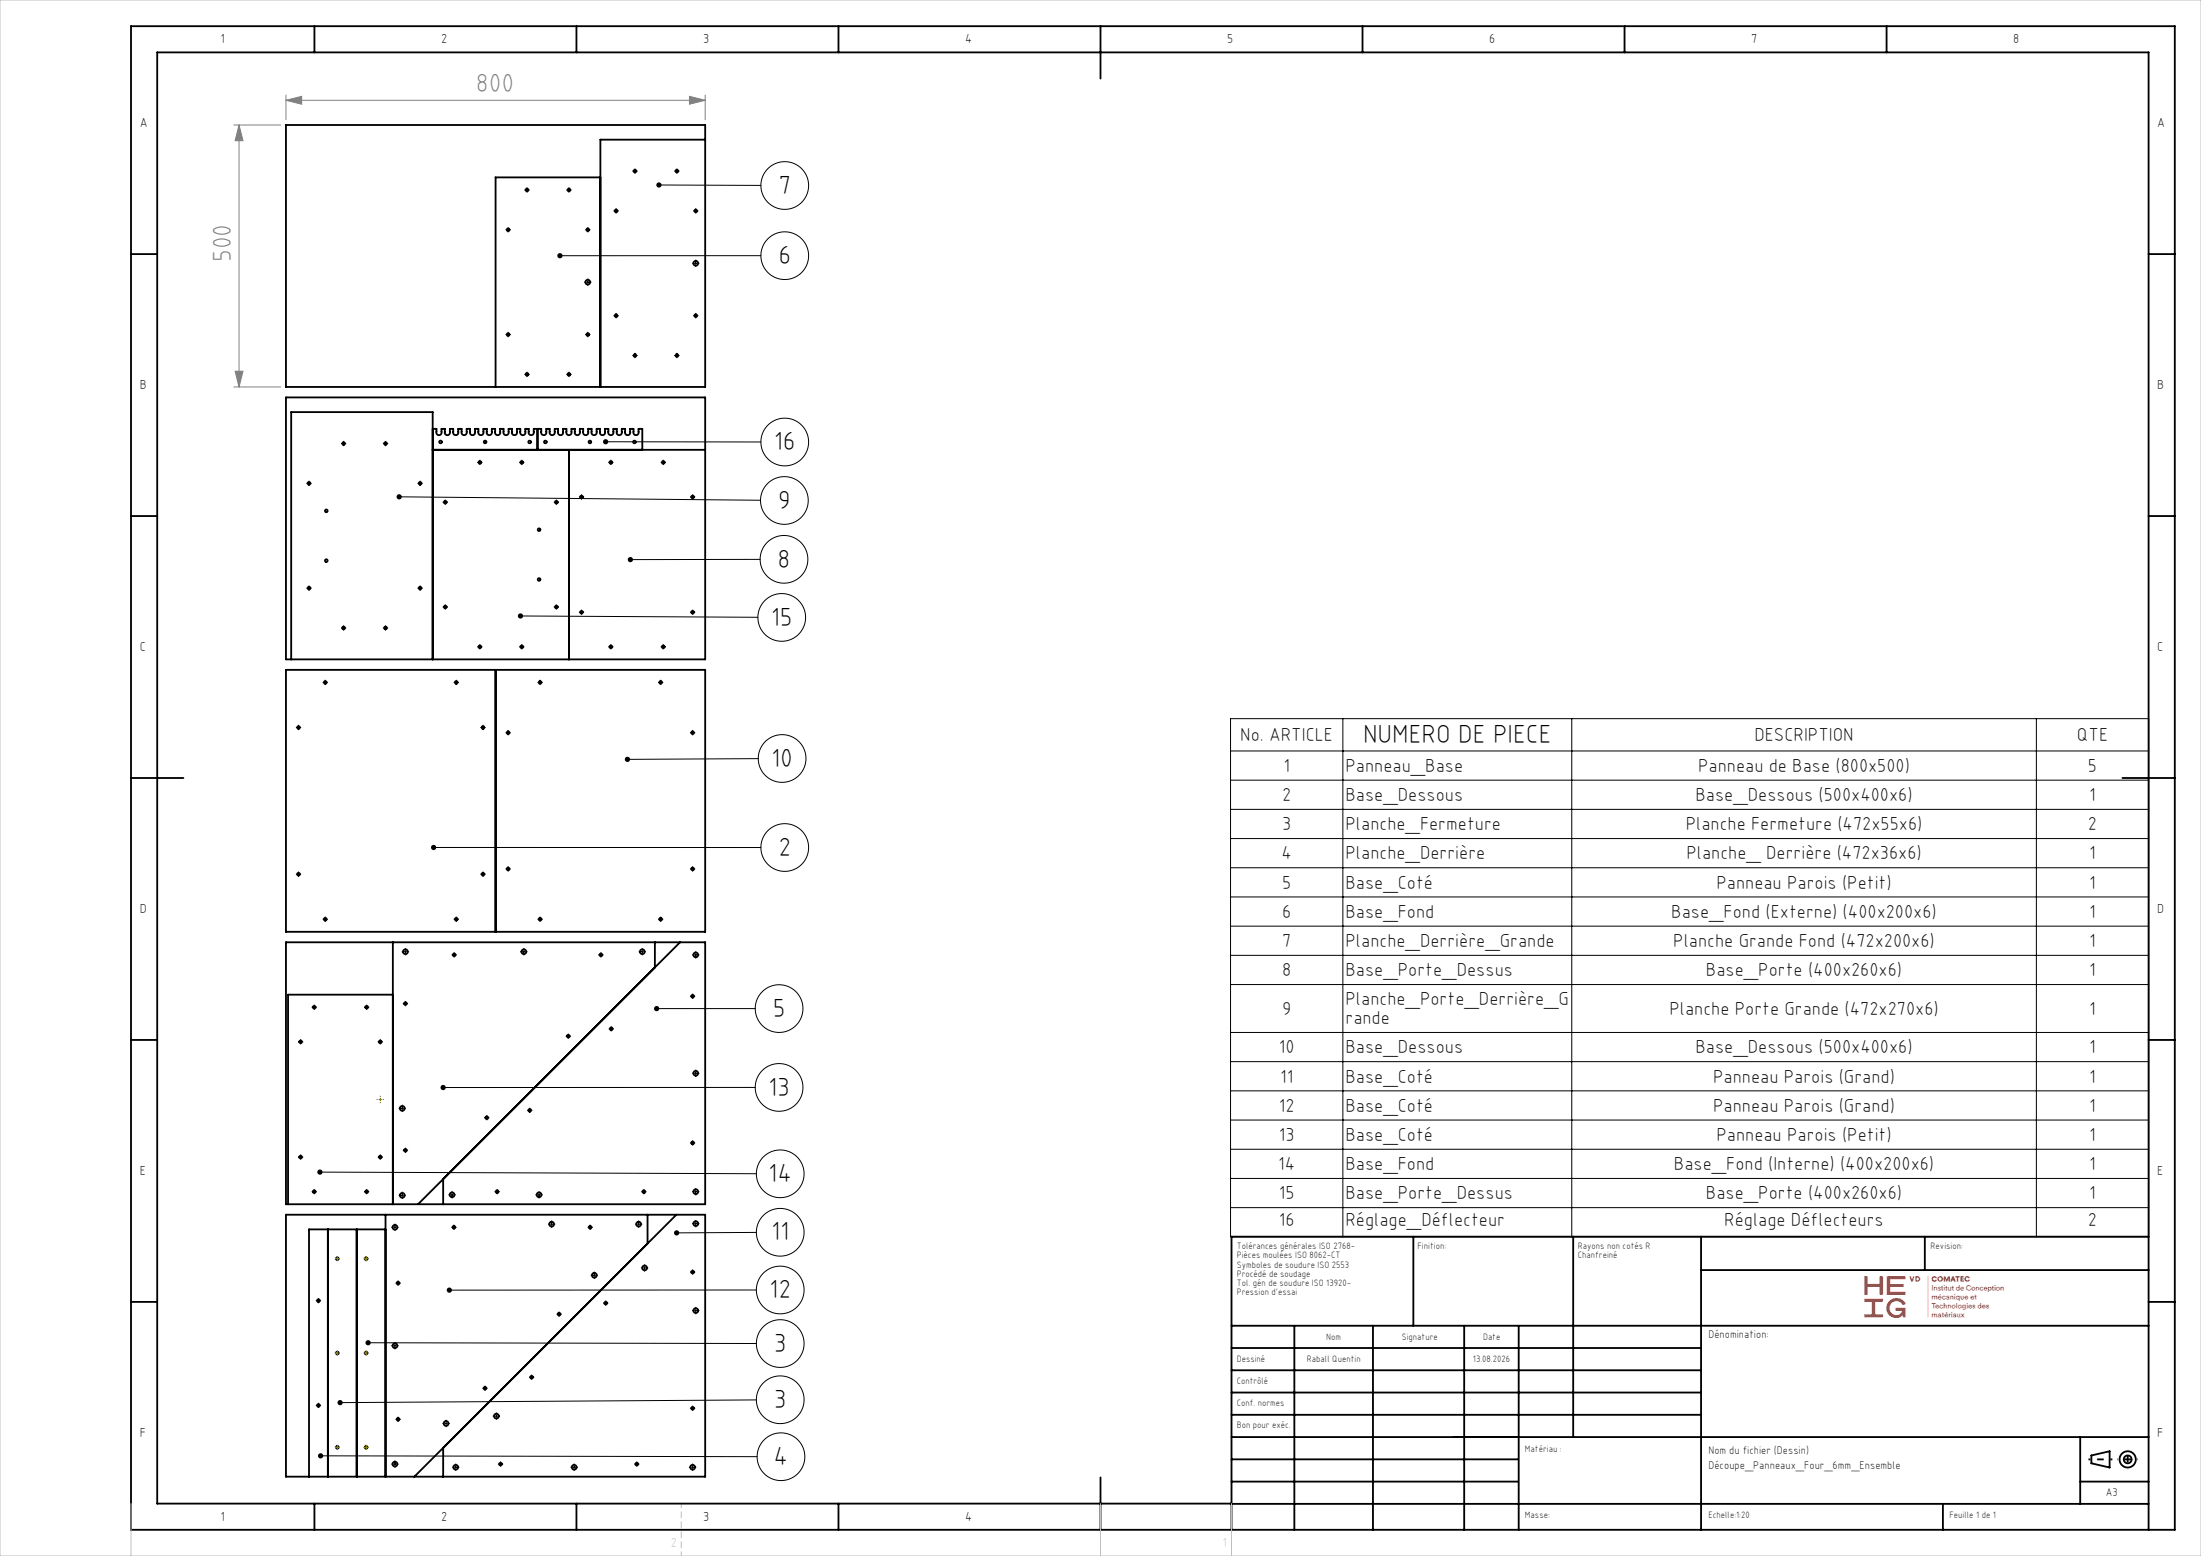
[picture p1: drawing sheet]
<svg xmlns="http://www.w3.org/2000/svg" width="420mm" height="297mm" viewBox="0 0 420 297" stroke-linecap="round" stroke-linejoin="round" font-family="sans-serif">
<g fill="none" stroke="#000" stroke-width=".35">
<path d="M25 5h390v287h-390zM60 5v5M110 5v5M160 5v5M210 5v10M260 5v5M310 5v5M360 5v5M54.6 23.9h80v50h-80zM114.6 33.9h-20v40M134.6 26.7h-20v47.2M25 48.5h5"/>
<path d="M410 48.5h5M54.6 75.9h80v50h-80zM25 98.5h5M82.6 81.9h.7v.5a.5 .5 0 0 0 .5 .7 .5 .5 0 0 0 .4-.7v-.5h.7v.6a.5 .5 0 0 0 .5 .6 .5 .5 0 0 0 .4-.7v-.5h.7v.6a.5 .5 0 0 0 .5 .6 .5 .5 0 0 0 .4-.7v-.5h.7v.6a.5 .5 0 0 0 .5 .6 .5 .5 0 0 0 .4-.7v-.5h.7v.6a.5 .5 0 0 0 .5 .6 .5 .5 0 0 0 .4-.7v-.5h.7v.6a.5 .5 0 0 0 .5 .6 .5 .5 0 0 0 .4-.7v-.5h.7v.6a.5 .5 0 0 0 .5 .6 .5 .5 0 0 0 .4-.7v-.5h.7v.6a.5 .5 0 0 0 .5 .6 .5 .5 0 0 0 .4-.7v-.5h.7v.6a.5 .5 0 0 0 .5 .6 .5 .5 0 0 0 .4-.7v-.5h.7v.6a.5 .5 0 0 0 .5 .6 .5 .5 0 0 0 .4-.7v-.5h.7v.6a.5 .5 0 0 0 .5 .6 .5 .5 0 0 0 .4-.7v-.5h.7v.6a.5 .5 0 0 0 .5 .6 .5 .5 0 0 0 .4-.7v-.5h1.5v.6a.5 .5 0 0 0 .5 .6 .5 .5 0 0 0 .4-.7v-.5h.7v.6a.5 .5 0 0 0 .5 .6 .5 .5 0 0 0 .4-.7v-.5h.7v.6a.5 .5 0 0 0 .5 .6 .5 .5 0 0 0 .4-.7v-.5h.7v.6a.5 .5 0 0 0 .5 .6 .5 .5 0 0 0 .4-.7v-.5h.7v.6a.5 .5 0 0 0 .5 .6 .5 .5 0 0 0 .4-.7v-.5h.7v.6a.5 .5 0 0 0 .5 .6 .5 .5 0 0 0 .4-.7v-.5h.7v.6a.5 .5 0 0 0 .5 .6 .5 .5 0 0 0 .4-.7v-.5h.7v.6a.5 .5 0 0 0 .5 .6 .5 .5 0 0 0 .4-.7v-.5h.7v.6a.5 .5 0 0 0 .5 .6 .5 .5 0 0 0 .4-.7v-.5h.7v.6a.5 .5 0 0 0 .5 .6 .5 .5 0 0 0 .4-.7v-.5h.7v.6a.5 .5 0 0 0 .5 .6 .5 .5 0 0 0 .4-.7v-.5h.7v.6a.5 .5 0 0 0 .5 .6 .5 .5 0 0 0 .4-.7v-.5h.8v4M82.6 85.9h52M102.6 81.9v4M108.6 85.9v40M410 98.5h5M54.6 127.9h80v50h-80zM55.6 125.9v-47.2h27v47.2M94.6 127.9v50M25 148.5h10"/>
<path d="M405 148.5h10M54.6 179.9h80v50h-80zM75 179.9v50M125 179.9v4.8M129.8 179.9l-50 50M25 198.5h5M75 189.9h-20v40M410 198.5h5M54.6 231.9h80v50h-80zM62.6 234.7v47.2M68.1 234.7v47.2M73.6 231.9v50"/>
<path d="M73.6 234.7h-14.6v47.2M84.6 225.1v4.8M123.6 231.9v5.5M129.1 231.9l-50 50M269.7 236.1v17M300.2 236.1v38.2M324.6 236.1v55.9M367.3 236.1v6.3M410 236.1h-175v55.9M25 248.5h5M235 253.1h175M235 257.3h89.6"/>
<path d="M247 253.1v38.9M262 253.1v38.9M279.4 253.1v38.9M289.8 253.1v38.9M324.6 242.4h85.4M410 248.5h5M84.6 276.4v5.5M235 270.1h89.6M235 265.8h89.6M235 261.6h89.6M235 278.6h54.6M235 274.3h175"/>
<path d="M397 274.3v12.8M399.1 277.8l3.5-.8v3.1l-3.5-.8zM60 287v5M110 287v5M160 287v5M210 282v10M235 287.1h175M235 287h-205v-277h380v282M235 282.8h54.6M370.8 287.1v4.9M397 282.8h13"/>
<circle cx="100.6" cy="36.3" r=".25"/>
<circle cx="108.6" cy="36.3" r=".25"/>
<circle cx="121.2" cy="32.7" r=".25"/>
<circle cx="129.2" cy="32.7" r=".25"/>
<circle cx="97" cy="43.9" r=".25"/>
<circle cx="112.2" cy="43.9" r=".25"/>
<circle cx="112.2" cy="53.9" r=".45"/>
<circle cx="117.6" cy="40.3" r=".25"/>
<circle cx="132.8" cy="40.3" r=".25"/>
<circle cx="132.8" cy="50.3" r=".45"/>
<circle cx="97" cy="63.9" r=".25"/>
<circle cx="100.6" cy="71.5" r=".25"/>
<circle cx="108.6" cy="71.5" r=".25"/>
<circle cx="112.2" cy="63.9" r=".25"/>
<circle cx="117.6" cy="60.3" r=".25"/>
<circle cx="121.2" cy="67.9" r=".25"/>
<circle cx="129.2" cy="67.9" r=".25"/>
<circle cx="132.8" cy="60.3" r=".25"/>
<circle cx="59" cy="92.3" r=".25"/>
<circle cx="62.3" cy="97.5" r=".25"/>
<circle cx="65.6" cy="84.7" r=".25"/>
<circle cx="73.6" cy="84.7" r=".25"/>
<circle cx="80.2" cy="92.3" r=".25"/>
<circle cx="84.1" cy="84.4" r=".25"/>
<circle cx="85" cy="95.9" r=".25"/>
<circle cx="91.6" cy="88.3" r=".25"/>
<circle cx="92.6" cy="84.4" r=".25"/>
<circle cx="99.6" cy="88.3" r=".25"/>
<circle cx="101.1" cy="84.4" r=".25"/>
<circle cx="104.1" cy="84.4" r=".25"/>
<circle cx="106.2" cy="95.9" r=".25"/>
<circle cx="111" cy="94.9" r=".25"/>
<circle cx="112.6" cy="84.4" r=".25"/>
<circle cx="116.6" cy="88.3" r=".25"/>
<circle cx="121.1" cy="84.4" r=".25"/>
<circle cx="126.6" cy="88.3" r=".25"/>
<circle cx="132.2" cy="94.9" r=".25"/>
<circle cx="59" cy="112.3" r=".25"/>
<circle cx="62.3" cy="107" r=".25"/>
<circle cx="65.6" cy="119.9" r=".25"/>
<circle cx="73.6" cy="119.9" r=".25"/>
<circle cx="80.2" cy="112.3" r=".25"/>
<circle cx="85" cy="115.9" r=".25"/>
<circle cx="102.9" cy="101.1" r=".25"/>
<circle cx="102.9" cy="110.6" r=".25"/>
<circle cx="106.2" cy="115.9" r=".25"/>
<circle cx="111" cy="116.9" r=".25"/>
<circle cx="132.2" cy="116.9" r=".25"/>
<circle cx="57" cy="138.9" r=".25"/>
<circle cx="62.1" cy="130.3" r=".25"/>
<circle cx="87.1" cy="130.3" r=".25"/>
<circle cx="91.6" cy="123.5" r=".25"/>
<circle cx="92.2" cy="138.9" r=".25"/>
<circle cx="97" cy="139.9" r=".25"/>
<circle cx="99.6" cy="123.5" r=".25"/>
<circle cx="103.1" cy="130.3" r=".25"/>
<circle cx="116.6" cy="123.5" r=".25"/>
<circle cx="126.1" cy="130.3" r=".25"/>
<circle cx="126.6" cy="123.5" r=".25"/>
<circle cx="132.2" cy="139.9" r=".25"/>
<circle cx="57" cy="166.9" r=".25"/>
<circle cx="62.1" cy="175.5" r=".25"/>
<circle cx="87.1" cy="175.5" r=".25"/>
<circle cx="92.2" cy="166.9" r=".25"/>
<circle cx="97" cy="165.9" r=".25"/>
<circle cx="103.1" cy="175.5" r=".25"/>
<circle cx="126.1" cy="175.5" r=".25"/>
<circle cx="132.2" cy="165.9" r=".25"/>
<circle cx="57.4" cy="198.9" r=".25"/>
<circle cx="60" cy="192.3" r=".25"/>
<circle cx="70" cy="192.3" r=".25"/>
<circle cx="72.6" cy="198.9" r=".25"/>
<circle cx="77.4" cy="191.6" r=".25"/>
<circle cx="77.4" cy="181.7" r=".45"/>
<circle cx="86.7" cy="182.3" r=".25"/>
<circle cx="100" cy="181.7" r=".45"/>
<circle cx="108.4" cy="197.8" r=".25"/>
<circle cx="114.7" cy="182.3" r=".25"/>
<circle cx="116.6" cy="196.4" r=".25"/>
<circle cx="122.6" cy="181.7" r=".45"/>
<circle cx="132.2" cy="190.2" r=".25"/>
<circle cx="132.8" cy="182.3" r=".45"/>
<circle cx="76.8" cy="211.6" r=".45"/>
<circle cx="77.4" cy="219.6" r=".25"/>
<circle cx="92.9" cy="213.3" r=".25"/>
<circle cx="101.1" cy="211.9" r=".25"/>
<circle cx="132.2" cy="218.2" r=".25"/>
<circle cx="132.8" cy="204.9" r=".45"/>
<circle cx="57.4" cy="220.9" r=".25"/>
<circle cx="60" cy="227.5" r=".25"/>
<circle cx="70" cy="227.5" r=".25"/>
<circle cx="72.6" cy="220.9" r=".25"/>
<circle cx="75.4" cy="234.3" r=".45"/>
<circle cx="76.8" cy="228.2" r=".45"/>
<circle cx="86.3" cy="228.1" r=".45"/>
<circle cx="86.6" cy="234.3" r=".25"/>
<circle cx="94.9" cy="227.5" r=".25"/>
<circle cx="102.9" cy="228.1" r=".45"/>
<circle cx="105.3" cy="233.7" r=".45"/>
<circle cx="112.6" cy="234.3" r=".25"/>
<circle cx="121.9" cy="233.7" r=".45"/>
<circle cx="122.9" cy="227.5" r=".25"/>
<circle cx="132.8" cy="233.6" r=".45"/>
<circle cx="132.8" cy="227.5" r=".45"/>
<circle cx="60.8" cy="248.3" r=".25"/>
<circle cx="64.4" cy="240.3" r=".25"/>
<circle cx="64.4" cy="258.3" r=".25"/>
<circle cx="69.9" cy="240.3" r=".25"/>
<circle cx="69.9" cy="258.3" r=".25"/>
<circle cx="75.4" cy="256.9" r=".45"/>
<circle cx="76" cy="244.9" r=".25"/>
<circle cx="106.7" cy="250.8" r=".25"/>
<circle cx="113.4" cy="243.4" r=".45"/>
<circle cx="115.6" cy="248.7" r=".25"/>
<circle cx="123" cy="242" r=".45"/>
<circle cx="132.2" cy="242.8" r=".25"/>
<circle cx="132.8" cy="250.2" r=".45"/>
<circle cx="60.8" cy="268.3" r=".25"/>
<circle cx="64.4" cy="276.3" r=".25"/>
<circle cx="69.9" cy="276.3" r=".25"/>
<circle cx="75.4" cy="279.5" r=".45"/>
<circle cx="76" cy="270.9" r=".25"/>
<circle cx="85.1" cy="271.7" r=".45"/>
<circle cx="92.5" cy="265" r=".25"/>
<circle cx="94.7" cy="270.3" r=".45"/>
<circle cx="95.5" cy="279.5" r=".25"/>
<circle cx="101.4" cy="262.9" r=".25"/>
<circle cx="121.5" cy="279.5" r=".25"/>
<circle cx="132.2" cy="268.8" r=".25"/>
<circle cx="406" cy="278.6" r=".75"/>
<circle cx="406" cy="278.6" r="1.55"/>
<circle cx="87" cy="280.1" r=".45"/>
<circle cx="109.6" cy="280.1" r=".45"/>
<circle cx="132.2" cy="280.1" r=".45"/>
</g>
<g fill="none" stroke="#000" stroke-width=".19">
<path d="M100.3 36.3h.5M100.6 36v.5M108.3 36.3h.5M108.6 36v.5M120.9 32.7h.5M121.2 32.4v.5M125.7 35.3l19.5 .1M128.9 32.7h.5M129.2 32.4v.5M96.7 43.9h.5M97 43.6v.5M111.9 43.9h.5"/>
<path d="M111.9 53.9h.5M112.2 43.6v.5M112.2 53.6v.5M117.3 40.3h.5M117.6 40v.5M132.5 40.3h.5M132.5 50.3h.5M132.8 40v.5M132.8 50v.5M145.2 48.8h-38.4M96.7 63.9h.5M97 63.6v.5"/>
<path d="M100.3 71.5h.5M100.6 71.2v.5M108.3 71.5h.5M108.6 71.2v.5M111.9 63.9h.5M112.2 63.6v.5M117.3 60.3h.5M117.6 60v.5M120.9 67.9h.5M121.2 67.6v.5M128.9 67.9h.5M129.2 67.6v.5"/>
<path d="M132.5 60.3h.5M132.8 60v.5M58.7 92.3h.5M59 92v.5M65.3 84.7h.5M65.6 84.4v.5M73.3 84.7h.5M73.6 84.4v.5M76.2 94.8l68.9 .7M79.9 92.3h.5M80.2 92v.5M84.7 95.9h.5"/>
<path d="M85 95.6v.5M91.3 88.3h.5M91.6 88v.5M99.3 88.3h.5M99.6 88v.5M105.9 95.9h.5M106.2 95.6v.5M110.7 94.9h.5M111 94.6v.5M115.6 84.3l29.6 .1M116.3 88.3h.5M116.6 88v.5"/>
<path d="M126.3 88.3h.5M126.6 88v.5M131.9 94.9h.5M132.2 94.6v.5M58.7 112.3h.5M59 112v.5M65.3 119.9h.5M65.6 119.6v.5M73.3 119.9h.5M73.6 119.6v.5M79.9 112.3h.5M80.2 112v.5"/>
<path d="M84.7 115.9h.5M85 115.6v.5M99.3 117.6l45.3 .2M105.9 115.9h.5M106.2 115.6v.5M110.7 116.9h.5M111 116.6v.5M131.9 116.9h.5M132.2 116.6v.5M145.1 106.8h-24.8M56.7 138.9h.5M57 138.6v.5"/>
<path d="M61.8 130.3h.5M62.1 130v.5M86.8 130.3h.5M87.1 130v.5M91.3 123.5h.5M91.6 123.2v.5M91.9 138.9h.5M92.2 138.6v.5M96.7 139.9h.5M97 139.6v.5M99.3 123.5h.5M99.6 123.2v.5"/>
<path d="M102.8 130.3h.5M103.1 130v.5M116.3 123.5h.5M116.6 123.2v.5M125.8 130.3h.5M126.1 130v.5M126.3 123.5h.5M126.6 123.2v.5M131.9 139.9h.5M132.2 139.6v.5M234.8 137.2h175.2v98.9h-175.2zM256.2 137.2v98.9"/>
<path d="M299.9 137.2v98.9M388.6 137.2v98.9M144.7 144.8l-25 .1M234.8 143.3h175.2M234.8 148.9h175.2M234.8 154.5h175.2M56.7 166.9h.5M57 166.6v.5M61.8 175.5h.5M62.1 175.2v.5M82.7 161.8h62.5M86.8 175.5h.5"/>
<path d="M87.1 175.2v.5M91.9 166.9h.5M92.2 166.6v.5M96.7 165.9h.5M97 165.6v.5M102.8 175.5h.5M103.1 175.2v.5M125.8 175.5h.5M126.1 175.2v.5M131.9 165.9h.5M132.2 165.6v.5M234.8 160.1h175.2"/>
<path d="M234.8 165.6h175.2M234.8 171.2h175.2M234.8 176.8h175.2M57.1 198.9h.5M57.4 198.6v.5M59.7 192.3h.5M60 192v.5M69.7 192.3h.5M70 192v.5M72.3 198.9h.5M72.6 198.6v.5M77.1 181.7h.5"/>
<path d="M77.1 191.6h.5M77.4 181.4v.5M77.4 191.3v.5M86.4 182.3h.5M86.7 182v.5M99.7 181.7h.5M100 181.4v.5M108.2 197.8h.5M108.4 197.5v.5M114.4 182.3h.5M114.7 182v.5M116.4 196.4h.5"/>
<path d="M116.6 196.1v.5M122.3 181.7h.5M122.6 181.4v.5M131.9 190.2h.5M132.2 189.9v.5M132.5 182.3h.5M132.8 182v.5M144.1 192.5h-18.8M234.8 182.4h175.2M234.8 187.9h175.2M234.8 197.1h175.2M76.5 211.6h.5"/>
<path d="M76.8 211.3v.5M77.1 219.6h.5M77.4 219.3v.5M92.6 213.3h.5M92.9 213.1v.5M100.8 211.9h.5M101.1 211.7v.5M131.9 218.2h.5M132.2 217.9v.5M132.5 204.9h.5M132.8 204.6v.5M144.1 207.6h-59.5"/>
<path d="M234.8 202.6h175.2M234.8 208.2h175.2M234.8 213.8h175.2M234.8 219.4h175.2M57.1 220.9h.5M57.4 220.6v.5M59.7 227.5h.5M60 227.2v.5M61 223.7l83.3 .3M69.7 227.5h.5M70 227.2v.5M72.3 220.9h.5"/>
<path d="M72.6 220.6v.5M75.1 234.3h.5M75.4 234v.5M76.5 228.2h.5M76.8 227.9v.5M86 228.1h.5M86.3 227.8v.5M86.4 234.3h.5M86.6 234v.5M94.6 227.5h.5M94.9 227.2v.5M102.6 228.1h.5"/>
<path d="M102.9 227.8v.5M105 233.7h.5M105.3 233.4v.5M112.4 234.3h.5M112.6 234v.5M121.6 233.7h.5M121.9 233.4v.5M122.6 227.5h.5M122.9 227.2v.5M132.5 233.6h.5M132.5 227.5h.5M132.8 227.2v.5"/>
<path d="M132.8 233.3v.5M144.3 235.2l-15.2 .1M234.8 224.9h175.2M234.8 230.5h175.2M60.5 248.3h.5M60.8 248v.5M70.2 256.3l74.1 .1M75.1 256.9h.5M75.4 256.6v.5M75.7 244.9h.5M76 244.7v.5M106.4 250.8h.5"/>
<path d="M106.7 250.6v.5M113.2 243.4h.5M113.4 243.2v.5M115.3 248.7h.5M115.6 248.5v.5M122.8 242h.5M123 241.8v.5M131.9 242.8h.5M132.2 242.6v.5M132.5 250.2h.5M132.8 249.9v.5M144.3 246.2l-58.6 .1"/>
<path d="M60.5 268.3h.5M60.8 268v.5M61.2 277.9l83.3 .1M75.1 279.5h.5M75.4 279.2v.5M75.7 270.9h.5M76 270.7v.5M84.9 271.7h.5M85.1 271.5v.5M87 279.8v.5M92.3 265h.5M92.5 264.7v.5"/>
<path d="M94.5 270.3h.5M94.7 270v.5M95.3 279.5h.5M95.5 279.2v.5M101.2 262.9h.5M101.4 262.6v.5M109.6 279.8v.5M121.3 279.5h.5M121.5 279.2v.5M131.9 268.8h.5M132.2 268.6v.5M132.2 279.8v.5"/>
<path d="M144.3 267.2l-79.4 .5M86.7 280.1h.5M109.3 280.1h.5M131.9 280.1h.5"/>
<circle cx="149.7" cy="35.4" r="4.6"/>
<circle cx="149.7" cy="48.8" r="4.6"/>
<circle cx="149.7" cy="95.5" r="4.6"/>
<circle cx="149.7" cy="84.4" r="4.6"/>
<circle cx="149.2" cy="117.9" r="4.6"/>
<circle cx="149.6" cy="106.8" r="4.6"/>
<circle cx="149.2" cy="144.8" r="4.6"/>
<circle cx="149.7" cy="161.8" r="4.6"/>
<circle cx="148.7" cy="192.5" r="4.6"/>
<circle cx="148.7" cy="207.6" r="4.6"/>
<circle cx="148.9" cy="224.1" r="4.6"/>
<circle cx="148.9" cy="235.2" r="4.6"/>
<circle cx="148.9" cy="246.2" r="4.6"/>
<circle cx="148.9" cy="256.5" r="4.6"/>
<circle cx="148.9" cy="267.2" r="4.6"/>
<circle cx="149" cy="278.1" r="4.6"/>
</g>
<path d="M54.6 19.1l3-.7v1.5zM54.6 18.1v4.8M54.6 19.1h80M131.6 18.4l3 .7-3 .8zM134.6 18.1v4.8M44.6 23.9h9M45.6 23.9l.8 3h-1.5zM45.6 23.9v50M44.6 73.9h9M44.9 70.9h1.5l-.8 3z" fill="none" stroke="#808080" stroke-width=".19"/>
<g fill="none" stroke="#000" stroke-width=".19" stroke-dasharray="30.5 1.3 1.3 1.3" stroke-linecap="butt">
<path d="M100.3 36.3h-.2M100.6 36v-.2M100.6 36.5v.3M100.8 36.3h.3M108.3 36.3h-.2M108.6 36v-.2M108.6 36.5v.3M108.8 36.3h.3M120.9 32.7h-.2M121.2 32.4v-.2M121.2 32.9v.3M121.4 32.7h.3"/>
<path d="M128.9 32.7h-.2M129.2 32.4v-.2M129.2 32.9v.3M129.4 32.7h.3M96.7 43.9h-.2M97 43.6v-.2M97 44.1v.3M97.2 43.9h.3M111.7 53.9h-.2M111.9 43.9h-.2M112.2 43.6v-.2M112.2 44.1v.3"/>
<path d="M112.2 53.4v-.2M112.2 54.4v.2M112.4 43.9h.3M112.7 53.9h.2M117.3 40.3h-.2M117.6 40v-.2M117.6 40.5v.3M117.8 40.3h.3M132.3 50.3h-.2M132.5 40.3h-.2M132.8 40v-.2M132.8 40.5v.3"/>
<path d="M132.8 49.8v-.2M132.8 50.8v.2M133 40.3h.3M133.3 50.3h.2M96.7 63.9h-.2M97 63.6v-.2M97 64.1v.3M97.2 63.9h.3M100.3 71.5h-.2M100.6 71.2v-.2M100.6 71.7v.3M100.8 71.5h.3"/>
<path d="M108.3 71.5h-.2M108.6 71.2v-.2M108.6 71.7v.3M108.8 71.5h.3M111.9 63.9h-.2M112.2 63.6v-.2M112.2 64.1v.3M112.4 63.9h.3M117.3 60.3h-.2M117.6 60v-.2M117.6 60.5v.3M117.8 60.3h.3"/>
<path d="M120.9 67.9h-.2M121.2 67.6v-.2M121.2 68.1v.3M121.4 67.9h.3M128.9 67.9h-.2M129.2 67.6v-.2M129.2 68.1v.3M129.4 67.9h.3M132.5 60.3h-.2M132.8 60v-.2M132.8 60.5v.3M133 60.3h.3"/>
<path d="M58.7 92.3h-.2M59 92v-.2M59 92.5v.3M59.2 92.3h.3M65.3 84.7h-.2M65.6 84.4v-.2M65.6 84.9v.3M65.8 84.7h.3M73.3 84.7h-.2M73.6 84.4v-.2M73.6 84.9v.3M73.8 84.7h.3"/>
<path d="M79.9 92.3h-.2M80.2 92v-.2M80.2 92.5v.3M80.4 92.3h.3M84.7 95.9h-.2M85 95.6v-.2M85 96.1v.3M85.2 95.9h.3M91.3 88.3h-.2M91.6 88v-.2M91.6 88.5v.3M91.8 88.3h.3"/>
<path d="M99.3 88.3h-.2M99.6 88v-.2M99.6 88.5v.3M99.8 88.3h.3M105.9 95.9h-.2M106.2 95.6v-.2M106.2 96.1v.3M106.4 95.9h.3M110.7 94.9h-.2M111 94.6v-.2M111 95.1v.3M111.2 94.9h.3"/>
<path d="M116.3 88.3h-.2M116.6 88v-.2M116.6 88.5v.3M116.8 88.3h.3M126.3 88.3h-.2M126.6 88v-.2M126.6 88.5v.3M126.8 88.3h.3M131.9 94.9h-.2M132.2 94.6v-.2M132.2 95.1v.3M132.4 94.9h.3"/>
<path d="M58.7 112.3h-.2M59 112v-.2M59 112.5v.3M59.2 112.3h.3M65.3 119.9h-.2M65.6 119.6v-.2M65.8 119.9h.3M73.3 119.9h-.2M73.6 119.6v-.2M73.8 119.9h.3M79.9 112.3h-.2M80.2 112v-.2"/>
<path d="M80.2 112.5v.3M80.4 112.3h.3M84.7 115.9h-.2M85 115.6v-.2M85 116.1v.3M85.2 115.9h.3M105.9 115.9h-.2M106.2 115.6v-.2M106.2 116.1v.3M106.4 115.9h.3M110.7 116.9h-.2M111 116.6v-.2"/>
<path d="M111 117.1v.3M111.2 116.9h.3M131.9 116.9h-.2M132.2 116.6v-.2M132.2 117.1v.3M132.4 116.9h.3M56.7 138.9h-.2M57 138.6v-.2M57 139.1v.3M57.2 138.9h.3M61.8 130.3h-.2M62.1 130v-.2"/>
<path d="M62.1 130.5v.3M62.3 130.3h.3M65.6 120.1v.3M73.6 120.1v.3M86.8 130.3h-.2M87.1 130v-.2M87.1 130.5v.3M87.3 130.3h.3M91.3 123.5h-.2M91.6 123.2v-.2M91.6 123.7v.3M91.8 123.5h.3"/>
<path d="M91.9 138.9h-.2M92.2 138.6v-.2M92.2 139.1v.3M92.4 138.9h.3M96.7 139.9h-.2M97 139.6v-.2M97.2 139.9h.3M99.3 123.5h-.2M99.6 123.2v-.2M99.6 123.7v.3M99.8 123.5h.3M102.8 130.3h-.2"/>
<path d="M103.1 130v-.2M103.1 130.5v.3M103.3 130.3h.3M116.3 123.5h-.2M116.6 123.2v-.2M116.6 123.7v.3M116.8 123.5h.3M125.8 130.3h-.2M126.1 130v-.2M126.1 130.5v.3M126.3 130.3h.3M126.3 123.5h-.2"/>
<path d="M126.6 123.2v-.2M126.6 123.7v.3M126.8 123.5h.3M131.9 139.9h-.2M132.2 139.6v-.2M132.4 139.9h.3M97 140.1v.3M132.2 140.1v.3M56.7 166.9h-.2M57 166.6v-.2M57 167.1v.3M57.2 166.9h.3"/>
<path d="M61.8 175.5h-.2M62.1 175.2v-.2M62.1 175.7v.3M62.3 175.5h.3M86.8 175.5h-.2M87.1 175.2v-.2M87.1 175.7v.3M87.3 175.5h.3M91.9 166.9h-.2M92.2 166.6v-.2M92.2 167.1v.3M92.4 166.9h.3"/>
<path d="M96.7 165.9h-.2M97 165.6v-.2M97 166.1v.3M97.2 165.9h.3M102.8 175.5h-.2M103.1 175.2v-.2M103.1 175.7v.3M103.3 175.5h.3M125.8 175.5h-.2M126.1 175.2v-.2M126.1 175.7v.3M126.3 175.5h.3"/>
<path d="M131.9 165.9h-.2M132.2 165.6v-.2M132.2 166.1v.3M132.4 165.9h.3M57.1 198.9h-.2M57.4 198.6v-.2M57.4 199.1v.3M57.6 198.9h.3M59.7 192.3h-.2M60 192v-.2M60 192.5v.3M60.2 192.3h.3"/>
<path d="M69.7 192.3h-.2M70 192v-.2M70 192.5v.3M70.2 192.3h.3M72.3 198.9h-.2M72.6 198.6v-.2M72.6 199.1v.3M72.8 198.9h.3M76.9 181.7h-.2M77.1 191.6h-.2M77.4 181.2v-.2M77.4 182.2v.2"/>
<path d="M77.4 191.3v-.2M77.4 191.8v.3M77.6 191.6h.3M77.9 181.7h.2M86.4 182.3h-.2M86.7 182v-.2M86.7 182.5v.3M86.9 182.3h.3M99.5 181.7h-.2M100 181.2v-.2M100 182.2v.2M100.5 181.7h.2"/>
<path d="M108.2 197.8h-.3M108.4 197.5v-.2M108.4 198v.3M108.7 197.8h.2M114.4 182.3h-.2M114.7 182v-.2M114.7 182.5v.3M114.9 182.3h.3M116.4 196.4h-.3M116.6 196.1v-.2M116.6 196.6v.3M116.9 196.4h.2"/>
<path d="M122.1 181.7h-.2M122.6 181.2v-.2M122.6 182.2v.2M123.1 181.7h.2M131.9 190.2h-.2M132.2 189.9v-.2M132.2 190.4v.3M132.3 182.3h-.2M132.4 190.2h.3M132.8 181.8v-.2M132.8 182.8v.2M133.3 182.3h.2"/>
<path d="M76.3 211.6h-.2M76.8 211.1v-.2M76.8 212.1v.2M77.1 219.6h-.2M77.3 211.6h.2M77.4 219.3v-.2M77.4 219.8v.3M77.6 219.6h.3M92.6 213.3h-.2M92.9 213.1v-.3M92.9 213.6v.2M93.1 213.3h.3"/>
<path d="M100.8 211.9h-.2M101.1 211.7v-.3M101.1 212.2v.2M101.3 211.9h.3M131.9 218.2h-.2M132.2 217.9v-.2M132.2 218.4v.3M132.3 204.9h-.2M132.4 218.2h.3M132.8 204.4v-.2M132.8 205.4v.2M133.3 204.9h.2"/>
<path d="M57.1 220.9h-.2M57.4 220.6v-.2M57.4 221.1v.3M57.6 220.9h.3M59.7 227.5h-.2M60 227.2v-.2M60 227.7v.3M60.2 227.5h.3M69.7 227.5h-.2M70 227.2v-.2M70 227.7v.3M70.2 227.5h.3"/>
<path d="M72.3 220.9h-.2M72.6 220.6v-.2M72.6 221.1v.3M72.8 220.9h.3M74.9 234.3h-.2M75.4 233.8v-.2M75.4 234.8v.2M75.9 234.3h.2M76.3 228.2h-.2M76.8 227.7v-.2M76.8 228.7v.2M77.3 228.2h.2"/>
<path d="M85.8 228.1h-.2M86.3 227.6v-.2M86.3 228.6v.2M86.4 234.3h-.3M86.6 234v-.2M86.6 234.5v.3M86.8 228.1h.2M86.9 234.3h.2M94.6 227.5h-.2M94.9 227.2v-.2M94.9 227.7v.3M95.1 227.5h.3"/>
<path d="M102.4 228.1h-.2M102.9 227.6v-.2M102.9 228.6v.2M103.4 228.1h.2M104.8 233.7h-.2M105.3 233.2v-.2M105.3 234.2v.2M105.8 233.7h.2M112.4 234.3h-.3M112.6 234v-.2M112.6 234.5v.3M112.9 234.3h.2"/>
<path d="M121.4 233.7h-.2M121.9 233.2v-.2M121.9 234.2v.2M122.4 233.7h.2M122.6 227.5h-.2M122.9 227.2v-.2M122.9 227.7v.3M123.1 227.5h.3M132.3 233.6h-.2M132.3 227.5h-.2M132.8 233.1v-.2M132.8 234.1v.2"/>
<path d="M132.8 227v-.2M132.8 228v.2M133.3 233.6h.2M133.3 227.5h.2M60.5 248.3h-.2M60.8 248v-.2M60.8 248.5v.3M61 248.3h.3M74.9 256.9h-.2M75.4 256.4v-.2M75.4 257.4v.2M75.7 244.9h-.2"/>
<path d="M75.9 256.9h.2M76 244.7v-.3M76 245.2v.2M76.2 244.9h.3M106.4 250.8h-.2M106.7 250.6v-.3M106.7 251.1v.2M106.9 250.8h.3M112.9 243.4h-.2M113.4 242.9v-.2M113.4 243.9v.2M113.9 243.4h.2"/>
<path d="M115.3 248.7h-.2M115.6 248.5v-.3M115.6 249v.2M115.8 248.7h.3M122.5 242h-.2M123 241.5v-.2M123 242.5v.2M123.5 242h.2M131.9 242.8h-.2M132.2 242.6v-.3M132.2 243.1v.2M132.3 250.2h-.2"/>
<path d="M132.4 242.8h.3M132.8 249.7v-.2M132.8 250.7v.2M133.3 250.2h.2M60.5 268.3h-.2M60.8 268v-.2M60.8 268.5v.3M61 268.3h.3M74.9 279.5h-.2M75.4 279v-.2M75.4 280v.2M75.7 270.9h-.2"/>
<path d="M75.9 279.5h.2M76 270.7v-.3M76 271.2v.2M76.2 270.9h.3M84.6 271.7h-.2M85.1 271.2v-.2M85.1 272.2v.2M85.6 271.7h.2M87 279.6v-.2M92.3 265h-.3M92.5 264.7v-.2M92.5 265.2v.3"/>
<path d="M92.8 265h.2M94.2 270.3h-.2M94.7 269.8v-.2M94.7 270.8v.2M95.2 270.3h.2M95.3 279.5h-.3M95.5 279.2v-.2M95.5 279.7v.3M95.8 279.5h.2M101.2 262.9h-.3M101.4 262.6v-.2M101.4 263.1v.3"/>
<path d="M101.7 262.9h.2M109.6 279.6v-.2M121.3 279.5h-.3M121.5 279.2v-.2M121.5 279.7v.3M121.8 279.5h.2M131.9 268.8h-.2M132.2 279.6v-.2M132.2 268.6v-.3M132.2 269.1v.2M132.4 268.8h.3M86.5 280.1h-.2"/>
<path d="M87 280.6v.2M87.5 280.1h.2M109.1 280.1h-.2M109.6 280.6v.2M110.1 280.1h.2M131.7 280.1h-.2M132.2 280.6v.2M132.7 280.1h.2"/>
</g>
<g fill="none" stroke="#808000" stroke-width=".19" stroke-dasharray="30.5 1.3 1.3 1.3" stroke-linecap="butt">
<path d="M72.1 209.9h-.2M72.6 209.4v-.2M72.6 210.4v.2M73.1 209.9h.2M64.1 258.3h-.2M64.1 240.3h-.2M64.4 258v-.2M64.4 258.5v.3M64.4 240v-.2M64.4 240.5v.3M64.6 258.3h.3M64.6 240.3h.3"/>
<path d="M69.6 258.3h-.2M69.6 240.3h-.2M69.9 258v-.2M69.9 258.5v.3M69.9 240v-.2M69.9 240.5v.3M70.1 258.3h.3M70.1 240.3h.3M64.1 276.3h-.2M64.4 276v-.2M64.4 276.5v.3M64.6 276.3h.3"/>
<path d="M69.6 276.3h-.2M69.9 276v-.2M69.9 276.5v.3M70.1 276.3h.3"/>
</g>
<path d="M398.5 278.6h4.6" fill="none" stroke="#000" stroke-width=".35" stroke-dasharray="30.5 1.3 1.3 1.3" stroke-dashoffset="30.1" stroke-linecap="butt"/>
<path d="M406 276.6v3.8" fill="none" stroke="#000" stroke-width=".35" stroke-dasharray="30.5 1.3 1.3 1.3" stroke-dashoffset="30.5" stroke-linecap="butt"/>
<path d="M408 278.6h-4" fill="none" stroke="#000" stroke-width=".35" stroke-dasharray="30.5 1.3 1.3 1.3" stroke-dashoffset="30.4" stroke-linecap="butt"/>
<path d="M130 287v10" fill="none" stroke="#c0c0c0" stroke-width=".19" stroke-dasharray="1.3 .6" stroke-dashoffset=".4" stroke-linecap="butt"/>
<g fill="none" stroke="#808000" stroke-width=".19">
<path d="M72.3 209.9h.5M72.6 209.6v.5M64.1 258.3h.5M64.1 240.3h.5M64.4 240v.5M64.4 258v.5M69.6 258.3h.5M69.6 240.3h.5M69.9 240v.5M69.9 258v.5M64.1 276.3h.5M64.4 276v.5"/>
<path d="M69.6 276.3h.5M69.9 276v.5"/>
</g>
<path d="M0 0h420v297h-420zM25 287v10M210 287v10M235 287v10" fill="none" stroke="#c0c0c0" stroke-width=".19"/>
<path d="M119.4 144.6l-.2 .3h.5h-.5a.5 .5 0 0 0 .7 .5 .5 .5 0 0 0 .3-.7 .5 .5 0 0 0-.8-.1zM82.4 161.4l-.2 .4h.5h-.5a.5 .5 0 0 0 .7 .4 .5 .5 0 0 0 .3-.7 .5 .5 0 0 0-.8-.1zM75.8 94.5l-.1 .3h.5h-.5a.5 .5 0 0 0 .6 .5 .5 .5 0 0 0 .3-.7 .5 .5 0 0 0-.8-.1zM125.4 34.9l-.2 .4h.5h-.5a.5 .5 0 0 0 .7 .5 .5 .5 0 0 0 .3-.7 .5 .5 0 0 0-.8-.2zM106.5 48.4l-.2 .4h.5h-.5a.5 .5 0 0 0 .7 .5 .5 .5 0 0 0 .3-.7 .5 .5 0 0 0-.8-.2zM125 192.2l-.2 .3h.5h-.5a.5 .5 0 0 0 .6 .5 .5 .5 0 0 0 .3-.7 .5 .5 0 0 0-.7-.1zM84.2 207.2l-.1 .4h.5h-.5a.5 .5 0 0 0 .6 .5 .5 .5 0 0 0 .3-.8 .5 .5 0 0 0-.8-.1zM60.7 223.4l-.2 .3h.5h-.5a.5 .5 0 0 0 .7 .5 .5 .5 0 0 0 .3-.7 .5 .5 0 0 0-.8-.1zM85.4 245.9l-.2 .4h.5h-.5a.5 .5 0 0 0 .7 .4 .5 .5 0 0 0 .3-.7 .5 .5 0 0 0-.8-.1zM128.8 235l-.2 .3h.5h-.5a.5 .5 0 0 0 .6 .5 .5 .5 0 0 0 .4-.7 .5 .5 0 0 0-.8-.1zM69.9 255.9l-.2 .4h.5h-.5a.5 .5 0 0 0 .7 .5 .5 .5 0 0 0 .3-.7 .5 .5 0 0 0-.8-.2zM64.6 267.4l-.2 .3h.5h-.5a.5 .5 0 0 0 .6 .5 .5 .5 0 0 0 .3-.7 .5 .5 0 0 0-.7-.1zM60.8 277.5l-.1 .4h.5h-.5a.5 .5 0 0 0 .6 .5 .5 .5 0 0 0 .3-.8 .5 .5 0 0 0-.8-.1zM119.9 106.5l-.1 .3h.5h-.5a.5 .5 0 0 0 .6 .5 .5 .5 0 0 0 .3-.7 .5 .5 0 0 0-.8-.1zM99 117.2l-.2 .4h.5h-.5a.5 .5 0 0 0 .6 .5 .5 .5 0 0 0 .4-.8 .5 .5 0 0 0-.8-.1zM115.2 84l-.1 .3h.5h-.5a.5 .5 0 0 0 .6 .5 .5 .5 0 0 0 .3-.7 .5 .5 0 0 0-.8-.1z" fill="#000"/>
<g fill="#808080">
<path d="M131.6 18.4l3 .7-3 .8zM54.6 19.1l3-.7v1.5z"/>
<path d="M45.6 23.9l.8 3h-1.5zM44.9 70.9h1.5l-.8 3z"/>
</g>
<g font-size="5" fill="#808080">
<text x="90.8" y="17.6">800</text>
<text x="44.1" y="50.1" transform="rotate(-90 44.1 50.1)">500</text>
</g>
<g font-size="5">
<text x="148.5" y="37">7</text>
<text x="148.5" y="50.4">6</text>
<text x="147.7" y="85.9">16</text>
<text x="148.4" y="97.1">9</text>
<text x="148.4" y="108.3">8</text>
<text x="147.1" y="119.4">15</text>
<text x="260.1" y="141.7">NUMERO DE PIECE</text>
<text x="147.1" y="146.3">10</text>
<text x="148.5" y="163.3">2</text>
<text x="147.4" y="194.1">5</text>
<text x="146.6" y="209.1">13</text>
<text x="146.6" y="225.6">14</text>
<text x="147.1" y="236.8">11</text>
<text x="146.8" y="247.8">12</text>
<text x="147.7" y="258">3</text>
<text x="147.7" y="268.7">3</text>
<text x="147.6" y="279.6">4</text>
</g>
<g font-size="3.6">
<text x="236.7" y="141.5">No. ARTICLE</text>
<text x="334.8" y="141.5">DESCRIPTION</text>
<text x="396.3" y="141.5">QTE</text>
<text x="244.9" y="147.3">1</text>
<text x="256.7" y="147.3">Panneau_Base</text>
<text x="324" y="147.3">Panneau de Base (800x500)</text>
<text x="398.4" y="147.3">5</text>
<text x="244.7" y="152.9">2</text>
<text x="256.7" y="152.9">Base_Dessous</text>
<text x="323.5" y="152.9">Base_Dessous (500x400x6)</text>
<text x="398.7" y="152.9">1</text>
<text x="244.7" y="158.5">3</text>
<text x="256.7" y="158.5">Planche_Fermeture</text>
<text x="321.7" y="158.5">Planche Fermeture (472x55x6)</text>
<text x="398.4" y="158.5">2</text>
<text x="244.5" y="164">4</text>
<text x="256.7" y="164">Planche_Derrière</text>
<text x="321.8" y="164">Planche_ Derrière (472x36x6)</text>
<text x="398.7" y="164">1</text>
<text x="244.7" y="169.6">5</text>
<text x="256.7" y="169.6">Base_Coté</text>
<text x="327.5" y="169.6">Panneau Parois (Petit)</text>
<text x="398.7" y="169.6">1</text>
<text x="244.7" y="175.2">6</text>
<text x="256.7" y="175.2">Base_Fond</text>
<text x="318.9" y="175.2">Base_Fond (Externe) (400x200x6)</text>
<text x="398.7" y="175.2">1</text>
<text x="244.7" y="180.8">7</text>
<text x="256.7" y="180.8">Planche_Derrière_Grande</text>
<text x="319.3" y="180.8">Planche Grande Fond (472x200x6)</text>
<text x="398.7" y="180.8">1</text>
<text x="244.7" y="186.3">8</text>
<text x="256.7" y="186.3">Base_Porte_Dessus</text>
<text x="256.7" y="191.9">Planche_Porte_Derrière_G</text>
<text x="325.5" y="186.3">Base_Porte (400x260x6)</text>
<text x="398.7" y="186.3">1</text>
<text x="244.7" y="193.7">9</text>
<text x="256.7" y="195.5">rande</text>
<text x="318.6" y="193.7">Planche Porte Grande (472x270x6)</text>
<text x="398.7" y="193.7">1</text>
<text x="244" y="201.1">10</text>
<text x="256.7" y="201.1">Base_Dessous</text>
<text x="323.5" y="201.1">Base_Dessous (500x400x6)</text>
<text x="398.7" y="201.1">1</text>
<text x="244.3" y="206.6">11</text>
<text x="256.7" y="206.6">Base_Coté</text>
<text x="326.9" y="206.6">Panneau Parois (Grand)</text>
<text x="398.7" y="206.6">1</text>
<text x="244" y="212.2">12</text>
<text x="256.7" y="212.2">Base_Coté</text>
<text x="326.9" y="212.2">Panneau Parois (Grand)</text>
<text x="398.7" y="212.2">1</text>
<text x="244" y="217.8">13</text>
<text x="256.7" y="217.8">Base_Coté</text>
<text x="327.5" y="217.8">Panneau Parois (Petit)</text>
<text x="398.7" y="217.8">1</text>
<text x="243.9" y="223.3">14</text>
<text x="256.7" y="223.3">Base_Fond</text>
<text x="319.4" y="223.3">Base_Fond (Interne) (400x200x6)</text>
<text x="398.7" y="223.3">1</text>
<text x="244" y="228.9">15</text>
<text x="256.7" y="228.9">Base_Porte_Dessus</text>
<text x="325.5" y="228.9">Base_Porte (400x260x6)</text>
<text x="398.7" y="228.9">1</text>
<text x="244" y="234">16</text>
<text x="256.7" y="234">Réglage_Déflecteur</text>
<text x="329" y="234">Réglage Déflecteurs</text>
<text x="398.4" y="234">2</text>
</g>
<g font-size="2.5">
<text x="42.1" y="8.2">1</text>
<text x="84.2" y="8.2">2</text>
<text x="134.2" y="8.2">3</text>
<text x="184.2" y="8.2">4</text>
<text x="234.2" y="8.2">5</text>
<text x="284.2" y="8.2">6</text>
<text x="334.2" y="8.2">7</text>
<text x="384.2" y="8.2">8</text>
<text x="26.7" y="24.2">A</text>
<text x="411.7" y="24.2">A</text>
<text x="26.7" y="74.2">B</text>
<text x="411.7" y="74.2">B</text>
<text x="26.7" y="124.2">C</text>
<text x="411.7" y="124.2">C</text>
<text x="26.7" y="174.2">D</text>
<text x="411.7" y="174.2">D</text>
<text x="26.7" y="224.2">E</text>
<text x="411.7" y="224.2">E</text>
<text x="26.7" y="274.2">F</text>
<text x="411.7" y="274.2">F</text>
<text x="42.1" y="290.2">1</text>
<text x="84.2" y="290.2">2</text>
<text x="134.2" y="290.2">3</text>
<text x="184.2" y="290.2">4</text>
</g>
<text font-size="2.5" fill="#e1251b" x="355.8" y="251.5">⟫</text>
<text font-size="2.5" fill="#c0c0c0" x="128" y="295.3">2</text>
<g font-size="2.1">
<text x="326" y="255.5">Dénomination:</text>
<text x="326" y="277.5">Nom du fichier (Dessin)</text>
<text x="326" y="280.5">Découpe_Panneaux_Four_6mm_Ensemble</text>
<text x="401.9" y="285.5">A3</text>
</g>
<g font-size="1.8">
<text x="236" y="238.4">Tolérances générales ISO 2768-</text>
<text x="270.5" y="238.4">Finition:</text>
<text x="301.1" y="238.4">Rayons non cotés R</text>
<text x="368.4" y="238.4">Revision:</text>
<text x="236" y="240.2">Pièces moulées ISO 8062-CT</text>
<text x="236" y="242">Symboles de soudure ISO 2553</text>
<text x="236" y="243.7">Procédé de soudage</text>
<text x="236" y="245.5">Tol. gén de soudure ISO 13920-</text>
<text x="301.1" y="240.2">Chanfreiné</text>
<text x="236" y="247.3">Pression d'essai</text>
<text x="253.1" y="255.7">Nom</text>
<text x="267.5" y="255.7">Signature</text>
<text x="283" y="255.7">Date</text>
<text x="236" y="260">Dessiné</text>
<text x="249.4" y="260">Raball Quentin</text>
<text x="281.1" y="260">13.08.2026</text>
<text x="236" y="264.1">Contrôlé</text>
<text x="236" y="268.3">Conf. normes</text>
<text x="236" y="272.5">Bon pour exéc.</text>
<text x="291" y="277.2">Matériau :</text>
<text x="291" y="289.8">Masse:</text>
<text x="326" y="289.8">Echelle:1:20</text>
<text x="372" y="289.8">Feuille 1 de 1</text>
</g>
</svg>
